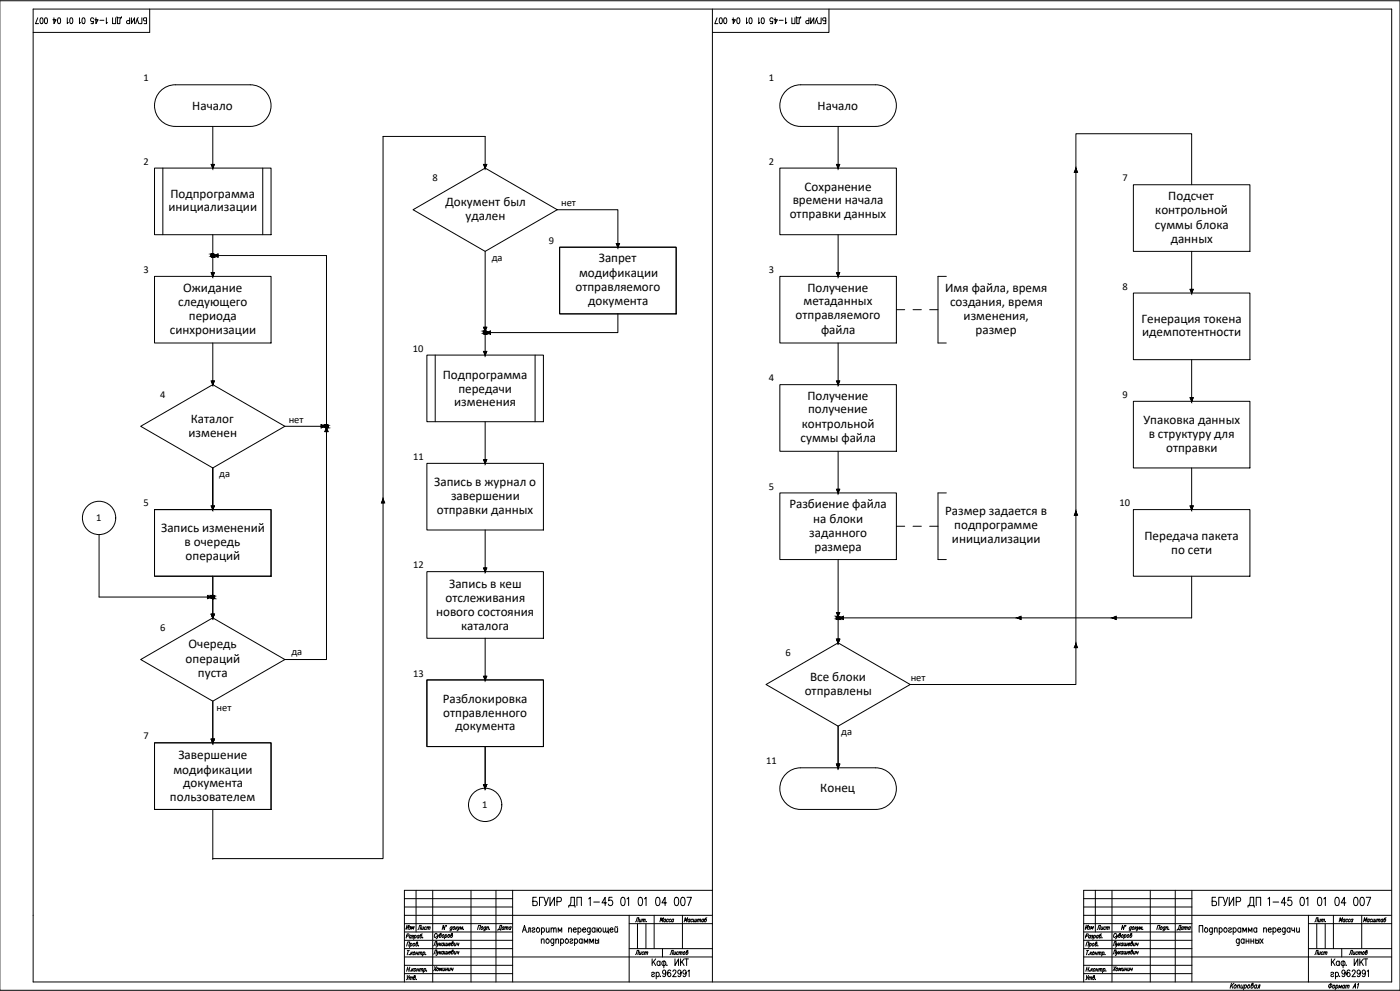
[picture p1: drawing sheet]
<svg xmlns="http://www.w3.org/2000/svg" width="1189mm" height="841mm" viewBox="0 0 1189 841" stroke-linecap="round" stroke-linejoin="round" font-family="sans-serif">
<!-- layer: KONTUR -->
<path d="M0 1h1189v839h-1189" fill="none" stroke="#000" stroke-width=".85"/>
<g fill="none" stroke="#000" stroke-width=".85">
<path d="M28 8h1154v825h-1154zM127 8v20h-99M605 8v825M704 8v20h-99M353 756v35M367 756v77M400 756v77M421 756v77M435 756v77M605 756h-262v77M930 756v35M944 756v77"/>
<path d="M977 756v77M998 756v77M1012 756v77M1182 756h-262v77M343 777h262M534 777v56M555 777v28M580 777v28M920 777h262M1111 777v56M1132 777v28M1156 777v28"/>
<path d="M534 784h71M1111 784h71M435 812h170M534 805h71M563 805v7M1012 812h170M1111 805h71M1139 805v7"/>
</g>
<g fill="none" stroke="#000" stroke-width=".85">
<path d="M343 798h92M541 784v21M549 784v21M920 798h92M1118 784v21M1125 784v21M343 812h92M343 805h92M343 819h92M920 812h92M920 805h92M920 819h92"/>
<path d="M343 826h92M920 826h92"/>
</g>
<g fill="none" stroke="#000" stroke-width=".85">
<path d="M345 794h2v-1h-1l-1 3M349 794a1.2 1.2 0 0 0-1 1 1.2 1.2 0 0 0 0 1h1M349 794v2M350 794h1l-1 1M351 795v1h-2M352 794h1a1.1 1.1 0 0 1 0 1 1.1 1.1 0 0 1-1 1M352 794l-1 3M356 794a1.2 1.2 0 0 0-2 1 1.2 1.2 0 0 0 1 1M356 794l-1 2M359 793h-2v3a1 1 0 0 0 1-1 1 1 0 0 0-1-1M359 796h.1M371 793a1.1 1.1 0 0 0-1-1 1.1 1.1 0 0 0-1 1v2l1 1 1-1"/>
<path d="M371 793v3l2-3M371 796l-1 1M374 793a1.1 1.1 0 0 1 1 2 1 1 0 0 1-2 0l1-3h1l-2 2M376 793a1.1 1.1 0 0 1 1 2 1.1 1.1 0 0 1-2 0zM378 794l1-1a1.1 1.1 0 0 1 0 2 1.1 1.1 0 0 1-1 0M378 785l-1 4-1-4-1 4M378 793l-1 4M381 794v-1a1.1 1.1 0 0 1 1 2 1.1 1.1 0 0 1-2 0zM384 793a1 1 0 0 1 0 2 1 1 0 0 1-1 0v-3h1l-1 2M384 787a1 1 0 0 0-2 0 1.1 1.1 0 0 0 1 2l1-1M384 787l-1 3h-1M385 787h1a1.1 1.1 0 0 1 0 1 1.1 1.1 0 0 1-1 0z"/>
<path d="M387 787v2M388 788v1M389 787l-2 1M389 787v2l2-2M389 789l-1 1M391 789v-2l1 1 1-1-1 2M394 789h.1M406 789v-4h2l-1 4M409 787a1.1 1.1 0 0 1 1 1 1.1 1.1 0 0 1-2 0zM413 787h-1a1 1 0 0 0-1 0 1.1 1.1 0 0 0 1 2v-1M413 787l-1 3h-1M414 787h1l-1 2"/>
<path d="M414 787l-1 2M416 789h.1M922 794h2v-1h-1l-1 3M926 794a1.2 1.2 0 0 0-2 1 1.2 1.2 0 0 0 1 1h1M926 794v2M927 794h1l-1 1M927 795v1h-1M929 794h1a1.1 1.1 0 0 1 0 1 1.1 1.1 0 0 1-1 1M929 794l-1 3M933 794a1.2 1.2 0 0 0-2 1 1.2 1.2 0 0 0 1 1M933 794l-1 2M935 793h-1l-1 3a1.1 1.1 0 0 0 2-1 1 1 0 0 0-1-1"/>
<path d="M936 796h.1M948 793a1.1 1.1 0 0 0-2-1 1.1 1.1 0 0 0 0 1v2l1 1v-1M948 793v3l2-3M948 796l-1 1M951 793a1.1 1.1 0 0 1 1 2 1 1 0 0 1-2 0l1-3-1 2M953 794v-1a1.1 1.1 0 0 1 1 2 1.1 1.1 0 0 1-2 0zM955 794l1-1a1.1 1.1 0 0 1 0 2 1.1 1.1 0 0 1-1 0M955 785l-1 4-1-4-1 4M955 793l-1 4M957 794l1-1a1.1 1.1 0 0 1 1 2 1.1 1.1 0 0 1-2 0zM960 793a1.1 1.1 0 0 1 1 2 1 1 0 0 1-2 0l1-3h1l-1 2M961 787a1 1 0 0 0-2 0 1.1 1.1 0 0 0 1 2v-1"/>
<path d="M961 787l-1 3h-1M962 787a1.1 1.1 0 0 1 1 1 1.1 1.1 0 0 1-2 0zM964 787v2M965 788v1M966 787l-2 1M966 787v2l1-2M966 789l-1 1M967 789l1-2v1l2-1-1 2M970 789h.1M982 789l1-4h2l-1 4M986 787a1.1 1.1 0 0 1 1 1 1.1 1.1 0 0 1-2 0zM989 787a1 1 0 0 0-1 0 1.1 1.1 0 0 0 1 2v-1"/>
<path d="M990 787l-1 3h-2M990 787h2l-1 2M991 787l-1 2M993 789h.1M345 803l1-4h2l-1 4M346 807h2M347 807l-1 3M348 810h.1M349 801a1.1 1.1 0 0 1 1 1 1.1 1.1 0 0 1-2 0M349 801l-1 3M349 808v2M349 809l1 1"/>
<path d="M350 808l-1 2M351 801h1a1.1 1.1 0 0 1 0 1 1.1 1.1 0 0 1-1 0zM351 808h1a1.1 1.1 0 0 1 0 1 1.1 1.1 0 0 1-1 1zM353 809h2M354 808l-1 2M354 801a1 1 0 0 1 1 1 1 1 0 0 1-2 0l1-2 1-1-2 2M355 808l-1 2M355 803h.1M356 809l1-1v2M356 808l-1 2M357 809l1-1v2M359 808h1a1.1 1.1 0 0 1 1 1 1.1 1.1 0 0 1-2 1"/>
<path d="M360 808l-1 3M362 810h.1M368 803l2-4h1l-1 4M368 810l2-4h1l-1 4M371 800v3l2-3M371 807v3l2-3M371 803l-1 1M371 810l-1 1M373 800v3M373 807v3M374 801v2M374 808v2"/>
<path d="M375 800l-2 2M375 807l-2 2M377 801v-1a1.2 1.2 0 0 0-2 1 1.2 1.2 0 0 0 1 2v-1M377 808a1.1 1.1 0 0 0-2 0 1.1 1.1 0 0 0 1 2v-1M377 800l-1 3M377 807l-1 3M378 800l-1 2h2M378 807l-1 3 2-1M379 800v2h1M379 807v3l1-1M380 800v3M380 807v3"/>
<path d="M381 801h2a1 1 0 0 0-2 0 1 1 0 0 0 1 1M381 808h2a1 1 0 0 0-2 0 1.1 1.1 0 0 0 1 2v-1M384 800a1.1 1.1 0 0 1 1 2 1 1 0 0 1-2 0l1-3h1l-1 2M384 807a1.1 1.1 0 0 1 1 2 1 1 0 0 1-2 0l1-2 1-1-1 2M386 800v2h1M386 807v3l1-1M388 800l-1 3M388 807l-1 3M388 800v2l2-1M388 807v2l2-1M390 800l-1 3M390 807l-1 3"/>
<path d="M922 803l1-4h2l-1 4M923 807h1M924 807l-1 3M924 810h.1M925 801h1a1.1 1.1 0 0 1 1 1 1.1 1.1 0 0 1-2 0M926 801l-1 3M926 808l-1 2M926 809l1 1M927 808l-1 2M928 801a1.1 1.1 0 0 1 1 1 1.1 1.1 0 0 1-2 0zM928 808h1a1.1 1.1 0 0 1 0 1 1.1 1.1 0 0 1-1 1zM930 809h2"/>
<path d="M930 808v2M931 801a1 1 0 0 1 1 1 1 1 0 0 1-2 0l1-2v-1l-1 2M932 808l-1 2M932 803h.1M933 809l1-1-1 2M933 808l-1 2M934 809l1-1v2M936 808h1a1.1 1.1 0 0 1 0 1 1.1 1.1 0 0 1-1 1M936 808l-1 3M938 810h.1M945 803l1-4h2l-1 4M945 810l1-4h2l-1 4"/>
<path d="M948 800v3l2-3M948 807v3l2-3M948 803l-1 1M948 810l-1 1M950 800v3M950 807v3M951 801v2M951 808v2M952 800l-2 2M952 807l-2 2M954 801l-1-1a1.2 1.2 0 0 0-1 1 1.2 1.2 0 0 0 1 2v-1M954 808h-1a1.1 1.1 0 0 0-1 0 1.1 1.1 0 0 0 1 2v-1"/>
<path d="M954 800l-1 3M954 807l-1 3M955 800l-1 2h2M955 807l-1 3 2-1M956 800v2h1M956 807v3l1-1M957 800v3M957 807v3M958 801h1a1 1 0 0 0-1 0 1 1 0 0 0 1 1M958 808h1a1 1 0 0 0-1 0 1.1 1.1 0 0 0 1 2v-1M961 800a1.1 1.1 0 0 1 1 2 1 1 0 0 1-2 0l1-3h1l-2 2M961 807a1.1 1.1 0 0 1 1 2 1 1 0 0 1-2 0l1-2 1-1-2 2"/>
<path d="M963 800l-1 2h2M963 807l-1 3 2-1M964 800v3M964 807v3M965 800v2l1-1M965 807v2l1-1M967 800l-1 3M967 807l-1 3M346 822h2M346 821l-1 3M348 821l-1 3M348 824h.1"/>
<path d="M350 822l-1 2M350 823l1 1M351 822l-1 2M352 822a1.1 1.1 0 0 1 1 1 1.1 1.1 0 0 1-2 1zM354 823h1M354 822v2M356 822l-1 2M357 823l1-1-1 2M357 822l-1 2M358 823l1-1v2M360 822h1a1.1 1.1 0 0 1 0 1 1.1 1.1 0 0 1-1 1M360 822l-1 3"/>
<path d="M362 824h.1M923 822h1M923 821l-1 3M925 821l-1 3M925 824h.1M927 822l-1 2M927 823l1 1M928 822l-2 2M929 822a1.1 1.1 0 0 1 1 1 1.1 1.1 0 0 1-2 1zM931 823h1M931 822v2M933 822l-1 2"/>
<path d="M933 823l2-1-1 2M934 822l-1 2M935 823l1-1-1 2M937 822h1a1.1 1.1 0 0 1 0 1 1.1 1.1 0 0 1-1 1M937 822l-1 3M939 824h.1M1046 834l-1 5M1046 836l1 3M1048 834l-3 3M1048 836h1a1.3 1.3 0 0 1 1 2 1.3 1.3 0 0 1-2 0zM1051 837l1-1h1l-1 3M1051 836v3"/>
<path d="M1054 836v2v1l1-1M1056 836l-1 3M1057 836h1a1.3 1.3 0 0 1 0 2 1.3 1.3 0 0 1-2 0M1057 836l-1 4M1060 836h1a1.3 1.3 0 0 1 0 2 1.3 1.3 0 0 1-2 0zM1063 836a1.3 1.3 0 0 1 1 2 1.3 1.3 0 0 1-2 0l1-3 1-1v1l-1 1M1067 836a1.4 1.4 0 0 0-2 1 1.4 1.4 0 0 0 1 2l1-1M1067 836v3M1068 839v-1l1-2h1l-1 3M1130 835l-1 4M1132 837l1-1a1.2 1.2 0 0 1 0 2 1.2 1.2 0 0 1-1 0zM1135 837v-1a1.2 1.2 0 0 1 1 2 1.2 1.2 0 0 1-2 0"/>
<path d="M1135 836l-1 4M1137 839v-3l1 2 1-2v3M1142 837v-1a1.3 1.3 0 0 0-2 1 1.3 1.3 0 0 0 1 2v-1M1142 836l-1 3M1143 837l1-1v3M1143 836l-1 3M1144 837l2-1-1 3M1149 839l2-4v4M1150 837h1M1153 836l1-1-1 4"/>
<circle cx="379" cy="786" r=".3"/>
<circle cx="956" cy="786" r=".3"/>
<circle cx="1129" cy="837" r="1.5"/>
</g>
<!-- layer: 0 -->
<path d="M343 770h92M343 763h92M920 770h92M920 763h92M343 791h92M343 784h92M920 791h92M920 784h92M1111 833h.1" fill="none" stroke="#000" stroke-width=".85"/>
<g fill="none" stroke="#000" stroke-width=".85">
<path d="M136 78a18 18 0 0 1 13-6h64a18 18 0 0 1 17 18 18 18 0 0 1-17 17h-64a18 18 0 0 1-16-10 18 18 0 0 1 3-19zM667 78a18 18 0 0 1 13-6h64a18 18 0 0 1 17 18 18 18 0 0 1-17 17h-64a18 18 0 0 1-16-10 18 18 0 0 1 3-19zM181 107v36l1-3h-3l2 3M712 107v36l1-3h-3l2 3M131 143h99v56h-99zM138 143v56M223 143v56M412 143l-1-3h2l-1 3v-27h-87v613h-144M662 143h99v56h-99zM914 143l1 3h-3zM962 157h99v56h-99zM1012 157v-44h-98v468h-141"/>
<path d="M351 178l61-35 61 35-61 35zM473 178h52v32M181 199v18M712 199v36l1-4h-3l2 4M181 217v18l1-4h-3l2 4M181 217h96v145M182 217l3-1v2zM412 213v69h113v-16M475 210h99v56h-99zM523 207h3l-1 3zM1012 213v36l1-3h-2l1 3M131 235h99v56h-99z"/>
<path d="M662 235h99v56h-99zM804 235h-7v56h7M962 249h99v56h-99zM411 278h2l-1 3zM761 263h7M775 263h7M789 263h8M181 291v35l1-3h-3l2 3M412 284v17l1-3h-2l1 3M413 282l3-1v3zM712 291v35l1-3h-3l2 3M363 301h98v57h-98z"/>
<path d="M370 301v57M454 301v57M1012 305v36l1-4h-2l1 4M662 326h99v57h-99zM412 358v35l1-3h-2l1 3M962 341h99v56h-99zM119 362l62-36 61 36-61 35zM242 362h35M273 360l3 2-3 1zM277 363l2 3h-3zM277 362v198h-35M363 393h98v57h-98z"/>
<path d="M712 383v35l1-3h-3l2 3M1012 397v35l1-3h-2l1 3M662 418h99v57h-99zM804 418h-7v57h7M131 432h99v57h-99zM179 429h3l-1 3zM181 432v-35v35M325 424l2 3h-3zM914 434l1 3h-3zM962 432h99v57h-99zM84 454v53h97M412 450v35l1-3h-2l1 3"/>
<path d="M761 447h7M775 447h7M789 447h8M712 475v71l1-4M181 489v35l1-3h-3l2 3M363 485h98v57h-98zM1012 489v35h-300M176 505l3 2-3 1zM710 520h3l-1 3zM713 524l3-1v3zM864 524l3-1v3zM945 524l3-1v3z"/>
<path d="M119 560l62-36 61 36-61 35zM412 542v35l1-3h-2l1 3M710 542h3l-1 4zM713 542h-3l2 4M914 546l1 4h-3zM363 577h98v57h-98zM181 595v35l1-3h-3l2 3M650 581l62-35 61 35-61 35zM712 616v36l1-3h-3l2 3M131 630h99v57h-99zM412 634v35l1-3h-2l1 3M667 657a18 18 0 0 1 13-5h64a18 18 0 0 1 17 17 18 18 0 0 1-17 18h-64a18 18 0 0 1-16-11 18 18 0 0 1 3-19z"/>
<path d="M181 687v42"/>
<circle cx="181" cy="217" r="1.4"/>
<circle cx="412" cy="282" r="1.4"/>
<circle cx="277" cy="362" r="1.4"/>
<circle cx="84" cy="440" r="14"/>
<circle cx="181" cy="507" r="1.4"/>
<circle cx="712" cy="524" r="1.4"/>
<circle cx="412" cy="683" r="14"/>
</g>
<g fill="#000" stroke="#000" stroke-width=".85">
<path d="M180 216h1zM181 218h1zM411 281h1zM412 284h1zM277 360v1zM276 361h1zM277 363h1zM180 505h1zM181 508h1zM711 523h1zM712 526h1z"/>
<path d="M179 140h2v3zM181 140v3l1-3z"/>
<path d="M411 140h1v3zM412 140v3l1-3z"/>
<path d="M710 140h2v3zM712 140v3l1-3z"/>
<path d="M914 143v3h1zM914 143v3h-2z"/>
<path d="M180 216h1zM180 216h1z"/>
<path d="M180 216h1zM180 216h1z"/>
<path d="M180 216h1zM180 216h1z"/>
<path d="M180 216h1zM180 216h1z"/>
<path d="M180 216h1zM180 216h1z"/>
<path d="M179 216h2zM179 216h2z"/>
<path d="M179 216l2 1zM179 216l2 1z"/>
<path d="M179 217h2zM179 217h2z"/>
<path d="M179 217h2zM179 217h2z"/>
<path d="M179 217h2zM179 217h2z"/>
<path d="M179 217l2 1zM179 217l2 1z"/>
<path d="M179 218h2zM179 218h2z"/>
<path d="M180 218h1zM180 218h1z"/>
<path d="M180 218h1zM180 218h1z"/>
<path d="M180 218h1zM180 218h1z"/>
<path d="M180 218h1zM180 218h1z"/>
<path d="M180 218h1zM180 218h1z"/>
<path d="M181 215v1zM181 215v1z"/>
<path d="M181 216h1zM181 216h1z"/>
<path d="M181 216h1zM181 216h1z"/>
<path d="M181 216h1zM181 216h1z"/>
<path d="M181 218h1zM181 218h1z"/>
<path d="M181 216h1zM181 216h1z"/>
<path d="M181 218h1zM181 218h1z"/>
<path d="M181 216h1zM181 216h1z"/>
<path d="M181 218h1zM181 218h1z"/>
<path d="M181 216l1 1zM181 216l1 1z"/>
<path d="M181 217h1zM181 217l1 1z"/>
<path d="M181 217h1zM181 217h1z"/>
<path d="M181 217h1zM181 217h1z"/>
<path d="M181 217h1zM181 217h1z"/>
<path d="M182 217l3-1v1zM182 217l3 1v-1z"/>
<path d="M523 207h2v3zM525 207v3l1-3z"/>
<path d="M179 231h2v4zM181 231v4l1-4z"/>
<path d="M710 231h2v4zM712 231v4l1-4z"/>
<path d="M1011 246h1v3zM1012 246v3l1-3z"/>
<path d="M411 278h1v3zM412 278v3l1-3z"/>
<path d="M411 298h1v3zM412 298v3l1-3z"/>
<path d="M411 281h1zM411 281h1z"/>
<path d="M411 281h1zM411 281h1z"/>
<path d="M411 281h1zM411 281h1z"/>
<path d="M411 281l1 1zM411 281l1 1z"/>
<path d="M411 282h1zM411 282h1z"/>
<path d="M411 282h1zM411 282h1z"/>
<path d="M411 282h1zM411 282h1z"/>
<path d="M411 282h1zM411 282h1z"/>
<path d="M411 282l1 1zM411 282l1 1z"/>
<path d="M411 283h1zM411 283h1z"/>
<path d="M411 283h1zM411 283h1z"/>
<path d="M411 283h1zM411 283h1z"/>
<path d="M411 283h1zM411 283h1z"/>
<path d="M411 283l1 1zM411 283l1 1z"/>
<path d="M411 284h1zM411 284h1z"/>
<path d="M412 281h1zM412 281h1z"/>
<path d="M412 281h1zM412 281h1z"/>
<path d="M412 281h1zM412 281h1z"/>
<path d="M412 283h1zM412 283l1 1z"/>
<path d="M412 281h1zM412 281h1z"/>
<path d="M412 283h1zM412 283h1z"/>
<path d="M412 281l1 1zM412 281l1 1z"/>
<path d="M412 283h1zM412 283h1z"/>
<path d="M412 282h1zM412 282h1z"/>
<path d="M412 283h1zM412 283h1z"/>
<path d="M412 282h1zM412 282h1z"/>
<path d="M412 283h1zM412 283h1z"/>
<path d="M412 282h1zM412 282h1z"/>
<path d="M412 282h1zM412 282l1 1z"/>
<path d="M412 282h1zM412 282h1z"/>
<path d="M413 282l3-1v1zM413 282l3 2v-2z"/>
<path d="M179 323h2v3zM181 323v3l1-3z"/>
<path d="M710 323h2v3zM712 323v3l1-3z"/>
<path d="M1011 337h1v4zM1012 337v4l1-4z"/>
<path d="M273 360l3 2h-3zM273 362v1l3-1z"/>
<path d="M276 361h1zM276 361h1z"/>
<path d="M276 361h1zM276 361h1z"/>
<path d="M276 361h1zM276 361h1z"/>
<path d="M276 361h1zM276 361h1z"/>
<path d="M276 361l1 1zM276 361l1 1z"/>
<path d="M276 362h1zM276 362h1z"/>
<path d="M276 362h1zM276 362h1z"/>
<path d="M276 362h1zM276 362h1z"/>
<path d="M276 362h1zM276 362h1z"/>
<path d="M276 362l1 1zM276 362l1 1z"/>
<path d="M276 363h1zM276 363h1z"/>
<path d="M276 363h1zM276 363h1z"/>
<path d="M276 363h1zM276 363h1z"/>
<path d="M277 360h1zM277 360h1z"/>
<path d="M277 360l1 1zM277 360l1 1z"/>
<path d="M277 361h1zM277 361h1z"/>
<path d="M277 363h1zM277 363h1z"/>
<path d="M277 361h1zM277 361h1z"/>
<path d="M277 363h1zM277 363h1z"/>
<path d="M277 361h1zM277 361h1z"/>
<path d="M277 363h1zM277 363h1z"/>
<path d="M277 361h2zM277 361h2z"/>
<path d="M277 363h1zM277 363h1z"/>
<path d="M277 361h2zM277 361h2z"/>
<path d="M277 362h2zM277 362l1 1z"/>
<path d="M277 363v3h2zM277 363v3h-1z"/>
<path d="M277 361l2 1zM277 361l2 1z"/>
<path d="M277 362h2zM277 362h2z"/>
<path d="M277 362h2zM277 362h2z"/>
<path d="M277 362h2zM277 362h2z"/>
<path d="M277 362h2zM277 362h2z"/>
<path d="M411 390h1v3zM412 390v3l1-3z"/>
<path d="M710 415h2v3zM712 415v3l1-3z"/>
<path d="M179 429h2v3zM181 429v3l1-3z"/>
<path d="M325 424v3h2zM325 424v3h-1z"/>
<path d="M914 434v3h1zM914 434v3h-2z"/>
<path d="M1011 429h1v3zM1012 429v3l1-3z"/>
<path d="M411 482h1v3zM412 482v3l1-3z"/>
<path d="M176 505l3 2h-3zM176 507v1l3-1z"/>
<path d="M180 505h1zM180 505h1z"/>
<path d="M180 505l1 1zM180 506h1z"/>
<path d="M180 506h1zM180 506h1z"/>
<path d="M180 506h1zM180 506h1z"/>
<path d="M180 506h1zM180 506h1z"/>
<path d="M179 506h2zM179 506h2z"/>
<path d="M179 506h2zM179 506h2z"/>
<path d="M179 506l2 1zM179 506l2 1z"/>
<path d="M179 507h2zM179 507h2z"/>
<path d="M179 507h2zM179 507h2z"/>
<path d="M179 507h2zM179 507h2z"/>
<path d="M179 507l2 1zM179 507l2 1z"/>
<path d="M180 508h1zM180 508h1z"/>
<path d="M180 508h1zM180 508h1z"/>
<path d="M180 508h1zM180 508h1z"/>
<path d="M180 508h1zM180 508h1z"/>
<path d="M180 508h1zM180 508h1z"/>
<path d="M181 505l1 1zM181 505l1 1z"/>
<path d="M181 506h1zM181 506h1z"/>
<path d="M181 506h1zM181 506h1z"/>
<path d="M181 508h1zM181 508h1z"/>
<path d="M181 506h1zM181 506h1z"/>
<path d="M181 508h1zM181 508h1z"/>
<path d="M181 506h1zM181 506h1z"/>
<path d="M181 507h1zM181 507l1 1z"/>
<path d="M181 506h1zM181 506h1z"/>
<path d="M181 507h1zM181 507h1z"/>
<path d="M181 506l1 1zM181 506l1 1z"/>
<path d="M181 507h1zM181 507h1z"/>
<path d="M181 507h1zM181 507h1z"/>
<path d="M710 520h2v3zM712 520v3l1-3z"/>
<path d="M179 521h2v3zM181 521v3l1-3z"/>
<path d="M179 521h2v3zM181 521v3l1-3z"/>
<path d="M711 523h1zM711 523h1z"/>
<path d="M711 523h1zM711 523h1z"/>
<path d="M711 523h1zM711 523h1z"/>
<path d="M711 523l1 1zM711 523l1 1z"/>
<path d="M711 524h1zM711 524h1z"/>
<path d="M710 524h2zM710 524h2z"/>
<path d="M710 524h2zM710 524h2z"/>
<path d="M710 524h2zM710 524h2z"/>
<path d="M710 524l2 1zM710 524l2 1z"/>
<path d="M710 525h2zM710 525h2z"/>
<path d="M710 525h2zM710 525h2z"/>
<path d="M710 525h2zM710 525h2z"/>
<path d="M711 525h1zM711 525h1z"/>
<path d="M711 525l1 1zM711 525l1 1z"/>
<path d="M711 526h1zM711 526h1z"/>
<path d="M711 526h1zM711 526h1z"/>
<path d="M711 526h1zM711 526h1z"/>
<path d="M712 523h1zM712 523h1z"/>
<path d="M712 523h1zM712 523h1z"/>
<path d="M712 523l1 1zM712 523l1 1z"/>
<path d="M712 525h1zM712 525l1 1z"/>
<path d="M712 524h1zM712 524h1z"/>
<path d="M712 525h1zM712 525h1z"/>
<path d="M712 524h1zM712 524h1z"/>
<path d="M712 525h1zM712 525h1z"/>
<path d="M712 524h1zM712 524h1z"/>
<path d="M712 525h1zM712 525h1z"/>
<path d="M712 524h1zM712 524h1z"/>
<path d="M712 525h1zM712 525h1z"/>
<path d="M712 524h1zM712 524l1 1z"/>
<path d="M713 524l3-1v1zM713 524l3 2v-2z"/>
<path d="M864 524l3-1v1zM864 524l3 2v-2z"/>
<path d="M945 524l3-1v1zM945 524l3 2v-2z"/>
<path d="M710 542h2v4zM712 542v4l1-4z"/>
<path d="M710 542h2v4zM712 542v4l1-4z"/>
<path d="M914 546v4h1zM914 546v4h-2z"/>
<path d="M411 574h1v3zM412 574v3l1-3z"/>
<path d="M179 627h2v3zM181 627v3l1-3z"/>
<path d="M179 627h2v3zM181 627v3l1-3z"/>
<path d="M710 649h2v3zM712 649v3l1-3z"/>
<path d="M710 649h2v3zM712 649v3l1-3z"/>
<path d="M411 666h1v3zM412 666v3l1-3z"/>
<path d="M411 666h1v3zM412 666v3l1-3z"/>
</g>
<g fill="none" stroke="#000" stroke-width=".85">
<path d="M444 791l1-5 2 5M444 789h2M448 791h1v-4h1v4M452 788l1-1 1 1-2 2v1h1l1-1M456 788a1.7 1.7 0 0 1 2 1 1.7 1.7 0 0 1-2 2l-1-1zM460 798l1-1h1v4M460 797v4M460 788a1.7 1.7 0 0 1 2 1 1.7 1.7 0 0 1-2 2v-1M460 787v6M464 787v4h1l1-1M464 797a1.7 1.7 0 0 1 2 2 1.7 1.7 0 0 1-2 1v-1zM466 787v4"/>
<path d="M468 788l1-1 1 1v3M468 787v4M470 788l1-1 1 1v3M470 798v-1a1.7 1.7 0 0 0-2 2 1.7 1.7 0 0 0 2 1M470 797v5h-1h-1M472 798l1-1h1v4M472 797v4M474 791v-4l2 3 1-3v4M476 798v-1a1.8 1.8 0 0 1 3 2 1.7 1.7 0 0 1-3 1M476 797v5M481 797a1.7 1.7 0 0 1 2 2 1.7 1.7 0 0 1-2 1l-1-1zM483 788l1-1 1 1v3"/>
<path d="M483 787v4M484 798l1-1 1 1-2 1v1l2 1v-1M487 789h2v-1a1.7 1.7 0 0 0-2 1 1.7 1.7 0 0 0 2 2v-1M488 798v-1a1.8 1.8 0 0 1 3 2 1.7 1.7 0 0 1-3 1M488 797v5M491 788a1.7 1.7 0 0 1 2 1 1.7 1.7 0 0 1-2 2v-1M491 787v6M494 798v-1a1.7 1.7 0 0 0-2 2 1.7 1.7 0 0 0 2 1M494 797v4M495 789h2v-1a1.7 1.7 0 0 0-2 1 1.7 1.7 0 0 0 2 2v-1M501 788a1.7 1.7 0 0 0-2 1 1.7 1.7 0 0 0 2 2v-1M501 787v6h-1h-1"/>
<path d="M505 788a1.7 1.7 0 0 0-2 1 1.7 1.7 0 0 0 2 2v-1M505 787v4M506 798a1.4 1.4 0 0 1 2 0 1.6 1.6 0 0 1-1 3l-1-1M506 797v4M507 789h1l1-1a1.6 1.6 0 0 1 2 1 1.6 1.6 0 0 1-2 2l-1-2M507 787v4M508 797v4M512 787v4h1l1-1M514 787l1 4 1-1M516 787l1 5M518 789h3l-1-1a1.7 1.7 0 0 0-2 1 1.7 1.7 0 0 0 2 2l1-1M522 787v4h1l1-1"/>
<path d="M522 786l1 1 1-1M524 787v4M1018 791v-5h3v5M1023 788a1.7 1.7 0 0 1 3 1 1.8 1.8 0 0 1-3 2v-1zM1030 788h-1a1.7 1.7 0 0 0-2 1 1.7 1.7 0 0 0 2 2l1-1M1030 787l-1 6h-1M1031 788l1-1 1 1 1 3M1031 787v4M1035 788h1a1.7 1.7 0 0 1 2 1 1.7 1.7 0 0 1-2 2l-1-1M1035 787v6M1040 788a1.7 1.7 0 0 1 2 1 1.7 1.7 0 0 1-2 2l-1-1zM1043 788l1-1 2 1-2 2v1h1l1-1"/>
<path d="M1047 788h1a1.7 1.7 0 0 1 2 1 1.7 1.7 0 0 1-2 2l-1-1M1047 787v6M1052 798v-1a1.7 1.7 0 0 0-2 2 1.7 1.7 0 0 0 2 1M1052 797v5h-1h-1M1054 788h-1a1.7 1.7 0 0 0-2 1 1.7 1.7 0 0 0 2 2l1-1M1054 787v4M1055 791v-4l2 3 1-3v4M1056 798v-1a1.7 1.7 0 0 0-2 2 1.7 1.7 0 0 0 2 1M1056 797v4M1058 799h3M1058 797v4M1060 791v-4l2 3 1-3v4"/>
<path d="M1061 797v4M1062 799h3M1062 797v4M1065 797v4M1066 798a1.5 1.5 0 0 1 3 0 1.6 1.6 0 0 1-1 3l-2-1M1066 797v4M1067 788a1.7 1.7 0 0 0-2 1 1.7 1.7 0 0 0 2 2v-1M1067 787v4M1069 797v4M1070 797l3 4M1073 797l-3 4M1073 788l1-1 1 1v3"/>
<path d="M1073 787v4M1077 789h3l-1-1a1.7 1.7 0 0 0-2 1 1.7 1.7 0 0 0 2 2l1-1M1081 788a1.7 1.7 0 0 1 3 1 1.8 1.8 0 0 1-3 2v-1M1081 787v6M1085 789h2v-1a1.7 1.7 0 0 0-2 1 1.7 1.7 0 0 0 2 2v-1M1091 788a1.7 1.7 0 0 0-2 1 1.7 1.7 0 0 0 2 2v-1M1091 787v6h-1h-1M1095 788a1.7 1.7 0 0 0-2 1 1.7 1.7 0 0 0 2 2v-1M1095 787v4M1097 787l1 3 1-1M1099 787v4M1101 787v4h1l1-1"/>
<path d="M1103 787v4M496 801v-4l2 3 1-3v4M501 801v-4l1 3 2-3v4M554 814v5M555 816l2 3M557 814l-3 4M560 816a1.7 1.7 0 0 0-2 2 1.7 1.7 0 0 0 2 1M560 816v3M564 816v5M566 819h.1M573 814v5l3-5v5M578 814v5"/>
<path d="M579 816l2 3M581 814l-3 4M583 814v5M1131 814v5M1132 816l2 3M1134 814l-3 4M1137 816a1.7 1.7 0 0 0-2 2 1.7 1.7 0 0 0 2 1M1137 816v3M1141 816v5M1143 819h.1M1150 814v5l3-5v5M1155 814v5"/>
<path d="M1156 816l2 3M1158 814l-3 4M1160 814v5M553 826l1-1h2v1l-2 1-1 1 1 1 2-1M557 826l1-1a1.7 1.7 0 0 1 2 2 1.7 1.7 0 0 1-2 2l-1-1M557 825v6M561 828v1M565 825v1a1.5 1.5 0 0 1-2-1 1.5 1.5 0 0 1 2-1v1a2.7 2.7 0 0 1-1 4l-1-1M570 824l-2-1a3 3 0 0 0 0 6 1.6 1.6 0 0 0 2-2 1.6 1.6 0 0 0-3-1v1M571 825l1-2h1l1 1-3 5h3M578 825v1a1.5 1.5 0 0 1-2-1 1.5 1.5 0 0 1 2-1v1a2.7 2.7 0 0 1-1 4l-1-1M583 825l-1 1a1.5 1.5 0 0 1-2-1 1.5 1.5 0 0 1 2-1l1 1a2.7 2.7 0 0 1-2 4l-1-1"/>
<path d="M584 824l1-1v6M1130 826l1-1h1v1l-2 1v1l1 1 2-1M1134 826v-1a1.8 1.8 0 0 1 3 2 1.8 1.8 0 0 1-3 2v-1M1134 825v6M1138 828v1M1142 825v1a1.6 1.6 0 0 1-3-1 1.6 1.6 0 0 1 3-1v1a2.7 2.7 0 0 1-1 4l-1-1M1146 824l-1-1a3 3 0 0 0 0 6 1.6 1.6 0 0 0 2-2 1.6 1.6 0 0 0-3-1v1M1148 825l1-2h1l1 1-1 2-2 3h3M1155 825v1a1.6 1.6 0 0 1-3-1 1.6 1.6 0 0 1 3-1v1a2.7 2.7 0 0 1-2 4v-1M1159 825v1a1.5 1.5 0 0 1-2-1 1.5 1.5 0 0 1 2-1v1a2.7 2.7 0 0 1-1 4l-1-1M1161 824l1-1v6"/>
<circle cx="564" cy="818" r="1.9"/>
<circle cx="1141" cy="818" r="1.9"/>
</g>
<g font-size="13.2">
<text x="452" y="771">БГУИР ДП 1-45 01 01 04 007</text>
<text x="1028" y="771">БГУИР ДП 1-45 01 01 04 007</text>
</g>
<g font-size="11.1">
<text x="163" y="93">Начало</text>
<text x="694" y="93">Начало</text>
<text x="683" y="162">Сохранение</text>
<text x="145" y="168">Подпрограмма</text>
<text x="673" y="173">времени начала</text>
<text x="992" y="170">Подсчет</text>
<text x="143" y="179">инициализации</text>
<text x="378" y="175">Документ был</text>
<text x="671" y="185">отправки данных</text>
<text x="981" y="182">контрольной</text>
<text x="395" y="187">удален</text>
<text x="981" y="194">суммы блока</text>
<text x="994" y="206">данных</text>
<text x="508" y="223">Запрет</text>
<text x="492" y="235">модификации</text>
<text x="156" y="248">Ожидание</text>
<text x="489" y="247">отправляемого</text>
<text x="686" y="247">Получение</text>
<text x="803" y="248">Имя файла, время</text>
<text x="151" y="260">следующего</text>
<text x="500" y="259">документа</text>
<text x="682" y="259">метаданных</text>
<text x="807" y="260">создания, время</text>
<text x="160" y="271">периода</text>
<text x="676" y="271">отправляемого</text>
<text x="818" y="271">изменения,</text>
<text x="969" y="274">Генерация токена</text>
<text x="144" y="283">синхронизации</text>
<text x="697" y="283">файла</text>
<text x="828" y="283">размер</text>
<text x="970" y="285">идемпотентности</text>
<text x="376" y="321">Подпрограмма</text>
<text x="389" y="333">передачи</text>
<text x="686" y="339">Получение</text>
<text x="386" y="345">изменения</text>
<text x="686" y="351">получение</text>
<text x="162" y="359">Каталог</text>
<text x="971" y="360">Упаковка данных</text>
<text x="681" y="363">контрольной</text>
<text x="160" y="371">изменен</text>
<text x="976" y="371">в структуру для</text>
<text x="680" y="375">суммы файла</text>
<text x="990" y="383">отправки</text>
<text x="369" y="412">Запись в журнал о</text>
<text x="383" y="424">завершении</text>
<text x="670" y="431">Разбиение файла</text>
<text x="371" y="436">отправки данных</text>
<text x="803" y="437">Размер задается в</text>
<text x="690" y="444">на блоки</text>
<text x="810" y="449">подпрограмме</text>
<text x="137" y="452">Запись изменений</text>
<text x="687" y="456">заданного</text>
<text x="808" y="461">инициализации</text>
<text x="972" y="458">Передача пакета</text>
<text x="157" y="463">в очередь</text>
<text x="692" y="467">размера</text>
<text x="995" y="470">по сети</text>
<text x="158" y="476">операций</text>
<text x="381" y="499">Запись в кеш</text>
<text x="378" y="511">отслеживания</text>
<text x="370" y="523">нового состояния</text>
<text x="392" y="535">каталога</text>
<text x="160" y="550">Очередь</text>
<text x="158" y="563">операций</text>
<text x="168" y="574">пуста</text>
<text x="688" y="578">Все блоки</text>
<text x="683" y="590">отправлены</text>
<text x="376" y="596">Разблокировка</text>
<text x="376" y="608">отправленного</text>
<text x="387" y="620">документа</text>
<text x="152" y="644">Завершение</text>
<text x="147" y="657">модификации</text>
<text x="156" y="668">документа</text>
<text x="697" y="672">Конец</text>
<text x="144" y="680">пользователем</text>
</g>
<g font-size="9.7">
<text x="29" y="21">БГУИР ДП 1-45 01 01 04 007</text>
<text x="606" y="21">БГУИР ДП 1-45 01 01 04 007</text>
</g>
<g font-size="8.9">
<text x="122" y="69">1</text>
<text x="653" y="69">1</text>
<text x="122" y="140">2</text>
<text x="653" y="140">2</text>
<text x="367" y="154">8</text>
<text x="953" y="154">7</text>
<text x="476" y="175">нет</text>
<text x="466" y="207">9</text>
<text x="418" y="221">да</text>
<text x="122" y="232">3</text>
<text x="653" y="232">3</text>
<text x="953" y="246">8</text>
<text x="351" y="298">10</text>
<text x="653" y="324">4</text>
<text x="136" y="338">4</text>
<text x="953" y="338">9</text>
<text x="245" y="359">нет</text>
<text x="351" y="390">11</text>
<text x="186" y="405">да</text>
<text x="653" y="415">5</text>
<text x="122" y="430">5</text>
<text x="951" y="430">10</text>
<text x="82" y="442">1</text>
<text x="351" y="482">12</text>
<text x="136" y="536">6</text>
<text x="247" y="556">да</text>
<text x="667" y="557">6</text>
<text x="351" y="574">13</text>
<text x="773" y="578">нет</text>
<text x="184" y="604">нет</text>
<text x="122" y="628">7</text>
<text x="714" y="624">да</text>
<text x="651" y="649">11</text>
<text x="410" y="686">1</text>
</g>
<g font-size="7.9">
<text x="422" y="791">Дата</text>
<text x="999" y="791">Дата</text>
</g>
<g font-size="7.1">
<text x="539" y="784">Лит.</text>
<text x="560" y="784">Масса</text>
<text x="580" y="784">Масштаб</text>
<text x="1115" y="784">Лит.</text>
<text x="1136" y="784">Масса</text>
<text x="1157" y="784">Масштаб</text>
<text x="344" y="790">Изм</text>
<text x="354" y="790">Лист</text>
<text x="921" y="790">Изм</text>
<text x="931" y="790">Лист</text>
<text x="539" y="811">Лист</text>
<text x="568" y="811">Листов</text>
<text x="1115" y="811">Лист</text>
<text x="1145" y="811">Листов</text>
<text x="367" y="825">Хоминич</text>
<text x="944" y="825">Хоминич</text>
<text x="344" y="833">Утв.</text>
<text x="921" y="833">Утв.</text>
</g>
</svg>
